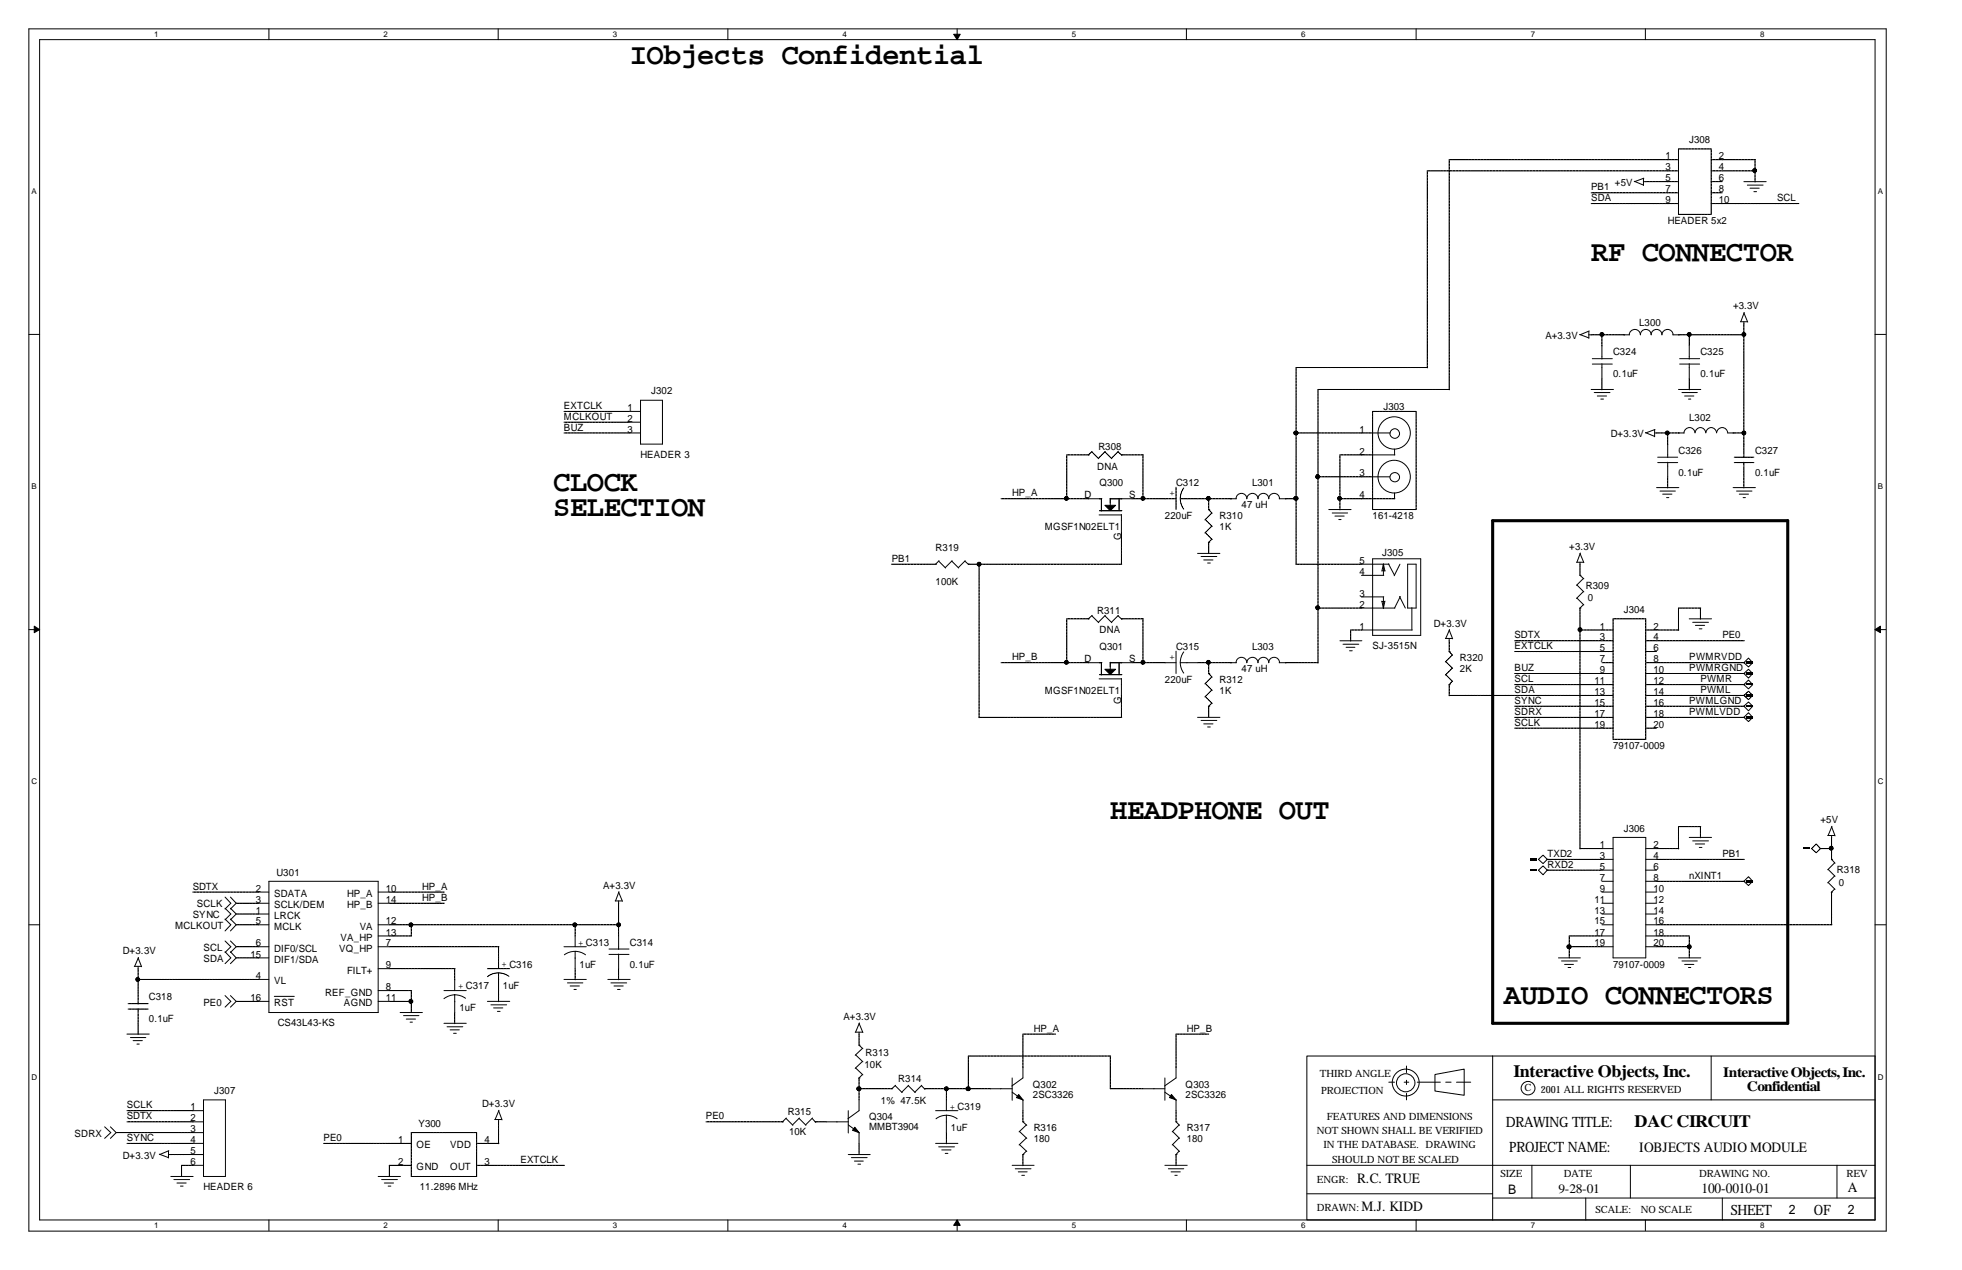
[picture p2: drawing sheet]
<svg xmlns="http://www.w3.org/2000/svg" width="432mm" height="279mm" viewBox="0 0 432 279" stroke-linecap="round" stroke-linejoin="round" font-family="sans-serif">
<g fill="none" stroke="#000" stroke-width=".22">
<path d="M6.3 6.4h408.8v264.4h-408.8zM8.7 8.7h404v259.7h-404zM59.2 6.4v2.3M109.6 6.4v2.3M160.2 6.4v2.3M210.7 6.4v2.3M261.1 6.4v2.3M311.7 6.4v2.3M362.1 6.4v2.3M359.7 39.9l2 .8M361.7 39.3v1.5M361.7 40h.6"/>
<path d="M361.8 39.2l-2.1 .8M383.8 40h4.9M384.6 40.7h3.4M385.1 41.4h2.1M386 42.2h.6M6.3 73.6h2.4M347.6 73.6l2.1 .7M349.7 72.9v1.5M349.7 73.7h.6M349.8 72.8l-2.1 .9M350.4 78.9h4.4M352.6 76v3"/>
<path d="M357.4 73.7h.1M357.4 73.7h1.2M358.6 73.7a1.23 1.23 0 0 1 1.2-1.2 1.23 1.23 0 0 1 1.2 1.2 1.19 1.19 0 0 1 1.2-1.2 1.19 1.19 0 0 1 1.2 1.2 1.19 1.19 0 0 1 1.2-1.2 1.19 1.19 0 0 1 1.2 1.2 1.23 1.23 0 0 1 1.2-1.2 1.23 1.23 0 0 1 1.2 1.2M368.1 73.7h1.3M369.4 73.7h.1M369.7 78.9h4.4M371.8 76v3M383 70.8h1.6M383.8 70.8v.5M383.8 68.8l.8 2.1M383.9 68.7l-.8 2.1M412.7 73.6h2.3"/>
<path d="M138.6 95.2h2.4M138.6 90.5h2.4M138.6 92.9h2.4M141 88.1h4.8v9.6h-4.8zM302.1 95.2h3.9M306.9 98.8v1.3M350.2 85.7h4.9M350.4 80.1h4.4M350.9 86.4h3.4M351.5 87.1h2.1M352.3 87.8h.6M352.6 80v3.2"/>
<path d="M362.1 95.2l2.1 .8M364.2 94.6v1.5M364.2 95.2h.5M364.2 94.5l-2 .7M367 97.7v3M369.4 95.2h.1M369.4 95.2h1.3M369.4 85.7h4.9M369.7 80.1h4.4M370.2 86.4h3.3M370.8 87.1h2M371.6 87.8h.5"/>
<path d="M371.8 80v3.2M373 95.2a1.23 1.23 0 0 0-1.2-1.1 1.23 1.23 0 0 0-1.2 1.1M375.4 95.2a1.19 1.19 0 0 0-1.2-1.1 1.19 1.19 0 0 0-1.2 1.1M377.8 95.2a1.19 1.19 0 0 0-1.2-1.1 1.19 1.19 0 0 0-1.2 1.1M380.2 95.2h1.2M380.2 95.2a1.23 1.23 0 0 0-1.2-1.1 1.23 1.23 0 0 0-1.2 1.1M381.4 95.2h.1M239.5 109.7h3M241.9 113.3h4.9M242 112.4h4.9M242.4 109.7v2.7M244.3 109.6v1.6"/>
<path d="M244.3 109.7h4.9M246.3 109.6v2.8M246.8 113.2v3.7M270.8 109.7h.1M270.8 109.7h1.3M272 109.7a1.19 1.19 0 0 1 1.2-1.2 1.19 1.19 0 0 1 1.2 1.2 1.23 1.23 0 0 1 1.2-1.2 1.23 1.23 0 0 1 1.3 1.2 1.19 1.19 0 0 1 1.1-1.2 1.19 1.19 0 0 1 1.2 1.2 1.19 1.19 0 0 1 1.2-1.2 1.19 1.19 0 0 1 1.2 1.2M281.5 109.7h1.4M282.9 109.7h.1M292.4 112.1h4.9M293.2 112.9h3.4M293.8 113.5h2M294.6 114.3h.5"/>
<path d="M302 104.9h3.9M302.1 100.1h4.9M364.6 107.3h4.9M364.8 101.8h4.4M364.8 100.6h4.4M365.3 108h3.4M365.9 108.7h2.1M366.8 109.5h.5M367 101.7v3.2M381.4 107.3h4.9M382.2 108h3.4M382.8 108.7h2"/>
<path d="M383.6 109.5h.5M6.3 138.5h2.4M205.9 124.1h.1M206.6 123.4l1.5 1.6M206.7 123.4l-.8 .7M209.5 123.4l1.5 1.6M209.5 123.4l-1.5 1.5M212.3 123.4l.9 .8M212.4 123.4l-1.5 1.5M213.1 124.1h.1M239.5 136.1h.1M240.3 135.5l1.5 1.5"/>
<path d="M240.4 135.4l-.9 .7M243.2 135.5l1.5 1.5M243.2 135.4l-1.5 1.5M246 135.5l.9 .7M246.1 135.4l-1.5 1.5M246.8 136.1h.1M263.6 121.8h4.9M264.3 122.4h3.5M264.9 123.2h2.1M265.8 123.9h.6M299.6 133.8h7.4M299.6 131.3h4.9"/>
<path d="M299.6 124.1h6.1M299.6 126.6h4.9M299.6 138.6h11.2M302.1 122.9h10.6v16.9h-10.6zM304.1 132.2l.4 1.6 .3-1.6M304.1 132.3h.6M304.1 125.6l.4-1.5 .3 1.5M304.2 125.6h.6M304.5 124v2.6M304.5 131.3v2.6M305.6 124l1.3 2.6M308 131.2l1.3 2.6"/>
<path d="M308.1 124.1l-1.3 2.6M308.2 131.2l-1.3 2.6M309.8 124.1h1.9v9.7h-1.9zM310.7 133.7v4.9M318.9 138.6l.8 1.9M319 138.5l-.8 2M347 123.7h1.5M347 128.7l1.6 1.5M347 131.6l1.6 1.5M347.7 126.6h.1M347.7 133.8h.1M347.7 123.7v.5"/>
<path d="M347.7 121.8l.9 2M347.7 126.6l.9 .7M347.8 121.7l-.8 2M348.5 127.3l-1.5 1.5M348.5 130.1l-1.5 1.6M348.5 133l-.9 .9M371.8 136.1h4.9M372.5 136.9h3.5M373.1 137.6h2.1M374 138.3h.6M412.7 138.5h2.3M239.5 145.8h3"/>
<path d="M241.9 149.4h4.9M242 148.4h4.9M242.4 145.8v2.7M244.3 145.8h4.9M244.3 145.7v1.5M246.3 145.7v2.7M246.8 149.3v3.7M256.4 145.8h2.4M258.8 143.3v4.9M259.8 145.8l.2 1.4 .5 .9M259.8 145.8h3.8M260.5 143.4l-.5 .9-.2 1.5"/>
<path d="M263.6 157.8h4.9M264.3 158.5h3.5M264.9 159.3h2.1M265.8 159.9h.6M270.8 145.8h.1M270.8 145.8h1.3M272 145.8a1.19 1.19 0 0 1 1.2-1.2 1.19 1.19 0 0 1 1.2 1.2 1.23 1.23 0 0 1 1.2-1.2 1.23 1.23 0 0 1 1.3 1.2 1.19 1.19 0 0 1 1.1-1.2 1.19 1.19 0 0 1 1.2 1.2 1.19 1.19 0 0 1 1.2-1.2 1.19 1.19 0 0 1 1.2 1.2M281.5 145.8h1.4M282.9 145.8h.1M294.9 141h4.8M295.6 141.7h3.4M296.2 142.4h2"/>
<path d="M297 143.2h.6M318.1 140.5h1.5M318.9 140.5v.6M383.8 155.4l1-1 .9 1-.9 1zM383.8 148.2l1-1 .9 1-.9 1zM383.8 155.4h.1M383.8 145.8h.1M383.8 157.8h.1M383.8 148.2h.1M383.8 150.6h.1M384.8 144.8l.9 1-.9 .9-1-.9zM384.8 156.8l.9 1-.9 1-1-1z"/>
<path d="M384.8 149.6l.9 1-.9 1-1-1zM49.5 199.8l1.3 1.3-1.3 1.3M49.5 197.4l1.3 1.3-1.3 1.3M50.7 199.8l1.3 1.3-1.3 1.3M50.7 197.4l1.3 1.3-1.3 1.3M56.8 196.3h2.4M56.8 198.7h2.4M59.2 193.9h24v28.9h-24zM83.2 196.3h2.5M83.2 198.7h2.5M135.4 198.2h1.5M136.1 198.2v.6"/>
<path d="M136.1 196.3l.9 2M136.2 196.2l-.7 2M338.6 189.1l1-1 .9 1-.9 .9zM338.6 191.4l1-.9 .9 .9-.9 1zM340.5 189.1h.1M340.5 191.4h.1M352.6 186.7h2.4M352.6 189.1h2.4M352.6 191.4h2.4M352.6 193.9h2.4M352.6 196.3h2.4M352.6 198.7h2.4"/>
<path d="M355 184.2h7.2v26.5h-7.2zM362.2 186.7h2.4M362.2 189.1h2.4M362.2 191.4h2.4M362.2 193.9h2.4M362.2 196.3h2.4M362.2 198.7h2.4M371.8 184.2h4.9M372.5 185h3.5M373.1 185.7h2.1M374 186.4h.6M383.8 193.9h.1"/>
<path d="M384.8 192.9l.9 1-.9 .9-1-.9zM402.3 183.8h1.5M402.3 191.3l1.6 1.5M402.3 194.1l1.6 1.6M403.1 189.1h.1M403.1 196.3h.1M403.1 183.8v.5M403.1 181.9l.8 2M403.1 189.1l.8 .8M403.2 181.8l-.9 2M403.8 189.8l-1.5 1.5M403.8 192.7l-1.5 1.5"/>
<path d="M403.8 195.6l-.8 .7M6.3 203.5h2.4M29.5 212.6h1.6M30.4 212.6v.6M30.4 210.7l.8 2M30.5 210.7l-.9 1.9M49.5 209.4l1.3 1.3-1.3 1.3M49.5 207l1.3 1.3-1.3 1.2M49.5 202.2l1.3 1.3-1.3 1.3M49.5 219l1.3 1.3-1.3 1.3M50.7 209.4l1.3 1.3-1.3 1.3M50.7 207l1.3 1.3-1.3 1.2"/>
<path d="M50.7 202.2l1.3 1.3-1.3 1.3M50.7 219l1.3 1.3-1.3 1.3M56.8 203.5h2.4M56.8 215.5h2.4M56.8 210.7h2.4M56.8 201.1h2.4M56.8 208.3h2.4M60.4 219.2h4.4M83.2 203.5h2.5M83.2 217.9h2.5M83.2 205.9h2.5M83.2 208.3h2.5"/>
<path d="M83.2 213.1h2.5M97.7 217.9h4.9M100.1 218.9l1 .1 1.3 .6M100.1 218.9l-1 .1-1.4 .7M100.1 215.5v2.4M100.1 218.9v3.9M124.1 215.5h4.9M124.1 208.3h4.9M124.9 216.2h3.4M125.5 216.9h2M126.3 217.7h.5M126.6 209.3l1.4 .3 .9 .5"/>
<path d="M126.6 209.3l-1.5 .3-.9 .5M126.6 205.9v2.4M126.6 209.3v3.8M133.8 215.5h4.9M134 210h4.4M134 208.8h4.4M134.5 216.2h3.4M135.1 216.9h2.1M135.9 217.7h.6M136.1 205.9v3M136.1 209.9v3.2M343 210.7h4.8"/>
<path d="M343.7 211.4h3.4M344.3 212.2h2M345.1 212.9h.6M352.6 203.5h2.4M352.6 201.1h2.4M352.6 205.9h2.4M352.6 208.3h2.4M362.2 203.5h2.4M362.2 201.1h2.4M362.2 205.9h2.4M362.2 208.3h2.4M369.4 210.7h4.9"/>
<path d="M370.2 211.4h3.3M370.8 212.2h2M371.6 212.9h.5M412.7 203.5h2.3M27.9 227.5h5M28.7 228.3h3.4M29.3 228.9h2M30.1 229.7h.5M56.8 220.3h2.4M83.2 220.3h2.5M88.1 222.8h4.9M88.8 223.4h3.4"/>
<path d="M89.4 224.2h2M90.3 224.9h.5M97.7 225.1h4.9M98.4 225.9h3.5M99.1 226.6h2M99.8 227.3h.6M107.3 220.3h4.9M108 221.1h3.5M108.6 221.7h2.1M109.5 222.5h.6M188.2 227.1h1.6M188.3 232.1l1.6 1.5"/>
<path d="M188.3 234.9l1.6 1.6M189.1 230h.1M189.1 237.2h.1M189.1 227.1v.5M189.1 225.1l.8 2.1M189.1 230l.8 .7M189.1 225l-.8 2.1M189.8 230.6l-1.6 1.6M189.8 233.5l-1.6 1.5M189.8 236.4l-.8 .8M196.3 239.5h.1M197 238.8l1.5 1.6"/>
<path d="M197.1 238.8l-.8 .7M199.9 238.8l1.5 1.6M200 238.8l-1.5 1.5M202.8 238.8l.7 .8M202.9 238.8l-1.6 1.5M203.5 239.5h.1M217.9 239.5h4.9M222.8 237.2v4.9M225.1 234.8v2.4l-2.4 1.7M251.5 239.5h4.9M256.4 237.2v4.9M258.8 234.8v2.4l-2.5 1.7"/>
<path d="M287.6 232.3h40.9v36.1h-40.9zM305.6 238.1h1.3M309 238.1h1M309.5 234.5v1.5M309.5 237.7v.9M311.9 238.1h5.1M315.8 236.4l6.4-1.2v5.8l-6.4-1zM318.2 238.1h1.2M320.5 238.1h3.2M328.5 232.3h84.2M376.6 232.3v9.7M23 247.9l1.4 1.3-1.4 1.2"/>
<path d="M24.3 247.9l1.3 1.3-1.3 1.2M35.1 253.9l2 .8M37.1 254h.6M37.1 253.2v1.6M37.2 253.2l-2.1 .8M37.6 258.8h4.9M38.3 259.5h3.4M42.4 256.4h2.4M42.4 251.5h2.4M42.4 254h2.4M42.4 246.8h2.4M42.4 244.3h2.4"/>
<path d="M42.4 249.2h2.4M44.8 242h4.8v16.8h-4.8zM83.2 258.8h4.9M84 259.5h3.5M108.9 246.3h1.5M109.7 246.3v.6M109.7 244.3l.8 2.1M109.8 244.3l-.8 2M172.2 246.8h.1M173 246l1.5 1.6M173.1 246l-.9 .8M175.9 246l1.5 1.6"/>
<path d="M175.9 246l-1.5 1.5M178.7 246l.8 .9M178.8 246l-1.5 1.5M179.4 246.8h.1M181.9 246.8h4.8M186.7 254h4.8M186.7 247.5l2.4 1.8M186.7 244.3v5M187.4 254.7h3.4M188 255.4h2M188.8 256.1h.6M189.1 242v2.3l-2.5 1.8"/>
<path d="M189.1 249.2v2.3M205.9 251.5h4.9M205.9 244.3h4.9M206.6 252.3h3.5M207.3 253h2M208 253.7h.6M208.3 245.4l1 .1 1.4 .6M208.3 245.4l-1 .1-1.3 .6M208.3 242v2.3M208.3 245.4v3.8M222.8 256.4h4.8M222.8 240.3l2.4 1.8"/>
<path d="M223.4 257.1h3.5M224.1 257.8h2M224.4 248.9l1.6 1.5M224.4 251.8l1.6 1.5M224.9 258.6h.6M225.1 246.8h.1M225.1 254h.1M225.1 242v2.3M225.1 246.8l.9 .8M225.9 247.5l-1.6 1.5M225.9 250.4l-1.6 1.5M225.9 253.2l-.9 .9"/>
<path d="M256.4 256.4h4.9M256.4 240.3l2.5 1.8M257.1 257.1h3.4M257.7 257.8h2.1M258.1 248.9l1.5 1.5M258.1 251.8l1.5 1.5M258.6 258.6h.5M258.8 246.8h.1M258.8 254h.1M258.8 242v2.3M258.8 246.8l.8 .8M259.5 247.5l-1.5 1.5"/>
<path d="M259.5 250.4l-1.5 1.5M259.5 253.2l-.8 .9M287.6 256.4h125.1M309.5 240.5v1.5M328.5 242h84.2M337.1 256.4v7.2M358.8 256.4v7.2M404.3 256.4v7.2M38.9 260.3h2.1M39.7 260.9h.6M59.2 268.4v2.4M84.6 260.3h2"/>
<path d="M85.4 260.9h.6M109.6 268.4v2.4M160.2 268.4v2.4M210.7 268.4v2.4M261.1 268.4v2.4M287.6 262.6h40.9M311.7 268.4v2.4M328.5 263.6h84.2M349 263.6v4.8M362.1 268.4v2.4M379.1 263.6v4.8"/>
<circle cx="306.8" cy="95.2" r="3.6"/>
<circle cx="307" cy="95.4" r="1.05"/>
<circle cx="306.8" cy="104.9" r="3.6"/>
<circle cx="307" cy="105" r="1.04"/>
<circle cx="309.4" cy="238.2" r="2.96"/>
<circle cx="309.4" cy="238.2" r="2"/>
<circle cx="336.3" cy="239.4" r="1.5"/>
</g>
<g fill="#000" stroke="#000" stroke-width=".22">
<path d="M209.9 7.5h1.4l-.6 1.2z" fill-rule="evenodd"/>
<path d="M243.2 111.2h2.3l-1.2 1.2z" fill-rule="evenodd"/>
<path d="M7.5 137.8l1.2 .7-1.2 .7z" fill-rule="evenodd"/>
<path d="M412.7 138.5l1.2-.7v1.4z" fill-rule="evenodd"/>
<path d="M243.2 147.2h2.3l-1.2 1.2z" fill-rule="evenodd"/>
<path d="M188.1 248l1 1.2-1.5-.5z" fill-rule="evenodd"/>
<path d="M224.2 240.8l.9 1.2-1.4-.5z" fill-rule="evenodd"/>
<path d="M257.8 240.8l1 1.2-1.4-.5z" fill-rule="evenodd"/>
<path d="M210.7 268.4l.6 1.2h-1.4z" fill-rule="evenodd"/>
</g>
<path d="M328.5 114.6h64.9v110.5h-64.9z" fill="none" stroke="#000" stroke-width=".68"/>
<path d="M384.3 155.2h1.4v.4h-1.4zM384.3 145.5h1.4v.5h-1.4zM384.3 157.6h1.4v.5h-1.4zM384.3 147.9h1.4v.5h-1.4zM384.3 150.4h1.4v.4h-1.4zM384.3 152.7h1.4v.5h-1.4zM336.7 188.8h1.5v.5h-1.5zM336.7 191.3h1.5v.4h-1.5zM384.3 193.6h1.4v.5h-1.4zM396.8 186.4h1.5v.5h-1.5z" fill="#000"/>
<g fill="none" stroke="#000" stroke-width=".22" stroke-dasharray=".3 .1 .1 .1 .1 .1">
<path d="M314.1 37.6v43.3M314.1 37.6h53M318.9 35.1v50.7M318.9 35.1h48.2M362.2 40h4.9M367 35.1h2.4M367 37.6h2.4M367 40h2.4M369.4 32.8h7.2M376.6 32.8v14.4M379.1 35.1h-2.5M379.1 37.6h-2.5"/>
<path d="M379.1 40h-2.5M379.1 37.6h7.2M379.1 35.1h7.2M386.2 37.6v2.4M386.2 35.1v2.6M350.2 44.8h16.9M350.2 42.4h16.9M367 42.4h2.4M367 44.8h2.4M369.4 47.2v-14.4M376.6 47.2h-7.2M379.1 42.4h-2.5"/>
<path d="M379.1 44.8h-2.5M379.1 44.8h16.8M350.2 73.7h2.4M352.6 73.7v2.4M352.6 73.7h4.9M369.4 73.7h2.5M371.8 76v-2.4M371.8 73.7h12.1M383.8 71.2v2.5M383.8 73.7v21.6M124.1 90.5h14.6M124.1 92.9h14.6"/>
<path d="M124.1 95.2h14.6M240.3 99.4l1.5 1.5M243.2 99.4l1.5 1.5M246 99.4l.9 .8M285.2 95.2h14.5M285.2 80.9v14.4M285.2 80.9h29M285.2 95.2v14.6M290.1 85.7v19.3M290.1 85.7h28.9M299.6 95.2h2.5M302.1 90.5h9.6"/>
<path d="M311.7 90.5v21.6M352.6 83.2v2.6M364.6 95.2h2.5M367 95.2v2.6M367 95.2h2.5M371.8 83.2v2.6M381.4 95.2h2.5M383.8 97.7v2.4M383.8 95.2v2.6M220.3 109.7h14.6M234.8 100.1h4.8M234.8 109.7h4.8"/>
<path d="M234.8 100.1v9.7M239.5 100.1l.9-.8M239.5 100.1h.1M241.7 100.8l1.5-1.5M244.6 100.8l1.5-1.5M246.8 100.1h.1M246.8 100.1h4.8M246.8 116.9v7.3M249.2 109.7h2.4M251.5 109.7h5M251.5 100.1v9.7M256.4 109.7h2.4"/>
<path d="M258.8 112.1v-4.9M259.8 109.7h1.5M259.8 109.7l.2 1.4 .5 .9M260.5 107.4l-.5 .8-.2 1.5M263.6 109.7h-2.4M263.6 109.7h2.5M265.3 114.3l1.5 1.5M265.3 117.2l1.5 1.5M266 112.1l.8 .8M266 112.1h.1M266 119.3h.1M266 119.3v2.5"/>
<path d="M266 109.7v2.5M266 109.7h4.9M266.7 112.9l-1.5 1.5M266.7 115.7l-1.5 1.6M266.7 118.6l-.8 .8M282.9 109.7h2.4M285.2 109.7v14.5M290.1 104.9h9.6M290.1 104.9v29M294.9 109.7h4.8M294.9 109.7v2.5M294.9 100.1h4.8"/>
<path d="M294.9 100.1v9.7M299.6 100.1h2.5M299.6 104.9h2.5M299.6 109.7h2.5M302.1 112.1v-21.6M302.1 109.7h4.9M306.9 109.7v-1.2M311.7 112.1h-9.6M367 104.9v2.5M381.7 101.8h4.4M381.7 100.6h4.4M383.8 100.1v.6"/>
<path d="M383.8 102.5v-.8M383.8 104.9v-2.4M383.8 104.9v2.5M205.9 124.1h-9.7M213.1 124.1h2.5M215.5 124.1h31.4M215.5 124.1v33.8M234.8 136.1v9.8M234.8 136.1h4.8M246.8 136.1h4.8M251.5 136.1v9.8M285.2 124.1h14.5"/>
<path d="M290.1 133.8h9.6M290.1 133.8v12.1M297.3 138.6h2.4M297.3 138.6v2.5M347.7 138.6h4.9M347.7 124.1v2.6M347.7 133.8v4.9M347.7 138.6v48.2M352.6 138.6h2.4M355 136.1h7.2M362.2 136.1v26.5M364.6 138.6h-2.4"/>
<path d="M364.6 138.6h4.9M369.4 133.8v4.9M369.4 133.8h4.9M374.2 133.8v2.4M215.5 157.8h31.4M220.3 145.8h14.6M234.8 145.8h4.8M246.8 157.8v-4.9M249.2 145.8h2.4M251.5 145.8h5M263.6 145.8h2.5M265.3 150.4l1.5 1.5"/>
<path d="M265.3 153.2l1.5 1.6M266 148.2l.8 .8M266 148.2h.1M266 155.4h.1M266 155.4v2.5M266 145.8v2.5M266 145.8h4.9M266.7 148.9l-1.5 1.6M266.7 151.8l-1.5 1.5M266.7 154.7l-.8 .7M282.9 145.8h7.3M318.2 145.5l1.5 1.6"/>
<path d="M318.2 148.4l1.5 1.5M318.9 143.3l.8 .9M318.9 143.3h.1M318.9 150.6h.1M318.9 153h33.7M318.9 150.6v2.5M318.9 141v2.4M319.6 144.1l-1.5 1.5M319.6 147l-1.5 1.5M319.6 149.9l-.7 .8M333.3 157.8h19.3M333.3 141h19.3"/>
<path d="M333.3 155.4h19.3M333.3 148.2h19.3M333.3 150.6h19.3M333.3 143.3h19.3M352.6 141h2.4M352.6 143.3h2.4M352.6 145.8h2.4M352.6 148.2h2.4M352.6 150.6h2.4M352.6 153h2.4M352.6 155.4h2.4M352.6 157.8h2.4"/>
<path d="M364.6 141h-2.4M364.6 143.3h-2.4M364.6 145.8h-2.4M364.6 148.2h-2.4M364.6 150.6h-2.4M364.6 153h-2.4M364.6 155.4h-2.4M364.6 157.8h-2.4M364.6 141h19.3M364.6 145.8h19.3M364.6 148.2h19.3M364.6 150.6h19.3"/>
<path d="M364.6 153h19.3M364.6 157.8h19.3M364.6 155.4h19.3M383.8 153l1-.9 .9 .9-.9 .9zM383.8 153h.1M333.3 160.2h19.3M352.6 160.2h2.4M355 162.6v-26.5M362.2 162.6h-7.2M364.6 160.2h-2.4M42.4 196.3h14.5M52 198.7h4.9"/>
<path d="M85.7 196.3h12.1M85.7 198.7h12.1M136.1 198.7v4.8M347.7 186.7h4.9M352.6 189.1h-12.2M352.6 191.4h-12.2M364.6 186.7h4.9M364.6 189.1h19.3M364.6 193.9h19.3M369.4 181.9v4.9M369.4 181.9h4.9M374.2 181.9v2.4"/>
<path d="M399.7 185.7l.9 1-.9 .9-1-.9zM400.6 186.7h.1M400.6 186.7h2.6M403.1 196.3v7.2M403.1 186.7v2.4M403.1 184.2v2.6M30.4 217.9v2.4M30.4 215.5v2.5M30.4 215.5h26.5M30.4 213.1v2.5M52 201.1h4.9M52 203.5h4.9"/>
<path d="M52 208.3h4.9M52 210.7h4.9M85.7 213.1h14.5M85.7 205.9h4.9M85.7 208.3h24.1M85.7 217.9h4.9M85.7 203.5h4.9M90.5 217.9v2.5M90.5 203.5h36.2M90.5 203.5v2.5M100.1 213.1v2.5M107.3 213.1h4.9"/>
<path d="M109.7 214v1.6M109.7 214l-1.5 .3-.9 .6M109.7 210.7v2.4M109.7 217.9v-2.4M109.7 217.9v2.5M109.7 208.3v2.5M112 214.8l-.9-.5-1.4-.3M126.6 213.1v2.5M126.6 203.5v2.5M126.6 203.5h9.6M136.1 203.5v2.5M136.1 213.1v2.5"/>
<path d="M345.4 208.3v2.5M345.4 205.9h7.2M345.4 205.9v2.5M345.4 208.3h7.2M364.6 205.9h7.3M364.6 208.3h7.3M364.6 203.5h38.6M371.8 205.9v2.5M371.8 208.3v2.5M28.2 222h4.4M28.2 220.8h4.4M30.4 220.3v.6"/>
<path d="M30.4 222.8v-.9M30.4 225.1v-2.3M30.4 225.1v2.5M52 220.3h4.9M85.7 220.3h4.9M90.5 220.3v2.5M100.1 222.8v2.4M189.1 239.5h7.2M189.1 239.5v2.6M189.1 227.5v2.5M189.1 237.2v2.4M203.5 239.5h4.9"/>
<path d="M208.3 239.5h4.9M208.3 239.5v2.6M213.1 232.3h31.3M213.1 232.3v7.3M213.1 239.5h4.9M225.1 227.5h7.3M225.1 227.5v7.4M244.3 239.5h7.3M244.3 232.3v7.3M258.8 227.5h7.3M258.8 227.5v7.4M25.6 249.2h16.9"/>
<path d="M27.9 246.8h14.6M27.9 244.3h14.6M27.9 251.5h14.6M37.6 254h4.9M40 256.4h2.5M40 256.4v2.5M71.2 251.5h16.9M85.7 256.4h2.4M85.7 256.4v2.5M88.1 251.5h2.4M88.1 256.4h2.4M90.5 249.2h14.4"/>
<path d="M90.5 258.8v-9.6M104.9 249.2v9.6M104.9 258.8h-14.4M107.3 256.4h-2.4M107.3 251.5h-2.4M107.3 251.5h2.5M107.3 256.4h16.9M109.7 246.8v4.8M155.4 246.8h16.9M179.4 246.8h2.5M189.1 251.5v2.6M208.3 249.2v2.4"/>
<path d="M225.1 244.3v2.6M225.1 254v2.5M258.8 244.3v2.6M258.8 254v2.5"/>
</g>
<g fill="#000" stroke="#000" stroke-width=".22" stroke-dasharray=".3 .1 .1 .1 .1 .1">
<circle cx="386.2" cy="37.5" r=".43"/>
<circle cx="352.5" cy="73.6" r=".43"/>
<circle cx="371.8" cy="73.6" r=".43"/>
<circle cx="383.8" cy="73.6" r=".43"/>
<circle cx="285.2" cy="95.2" r=".45"/>
<circle cx="366.9" cy="95.3" r=".43"/>
<circle cx="383.8" cy="95.2" r=".43"/>
<circle cx="234.7" cy="109.6" r=".43"/>
<circle cx="251.5" cy="109.6" r=".43"/>
<circle cx="265.9" cy="109.6" r=".43"/>
<circle cx="285.2" cy="109.6" r=".45"/>
<circle cx="290" cy="104.9" r=".45"/>
<circle cx="294.8" cy="109.6" r=".43"/>
<circle cx="215.5" cy="124.1" r=".43"/>
<circle cx="290" cy="133.7" r=".43"/>
<circle cx="347.7" cy="138.5" r=".43"/>
<circle cx="234.7" cy="145.7" r=".43"/>
<circle cx="251.5" cy="145.7" r=".43"/>
<circle cx="265.9" cy="145.7" r=".43"/>
<circle cx="403" cy="186.6" r=".43"/>
<circle cx="30.3" cy="215.5" r=".43"/>
<circle cx="90.4" cy="203.5" r=".43"/>
<circle cx="126.5" cy="203.5" r=".43"/>
<circle cx="136.1" cy="203.5" r=".43"/>
<circle cx="345.3" cy="208.3" r=".45"/>
<circle cx="371.8" cy="208.3" r=".43"/>
<circle cx="90.4" cy="220.3" r=".43"/>
<circle cx="189" cy="239.5" r=".45"/>
<circle cx="208.3" cy="239.5" r=".43"/>
<circle cx="213.1" cy="239.5" r=".45"/>
</g>
<g font-size="6.5">
<text x="138.6" y="14.1">IObjects Confidential</text>
<text x="350.2" y="57.4">RF CONNECTOR</text>
<text x="121.7" y="107.9">CLOCK</text>
<text x="121.7" y="113.5">SELECTION</text>
<text x="244.3" y="180.1">HEADPHONE OUT</text>
<text x="331" y="220.9">AUDIO CONNECTORS</text>
</g>
<g font-size="3.8">
<text x="333.1" y="236.9">Interactive Objects, Inc.</text>
<text x="359.7" y="247.9">DACCIRCUIT</text>
</g>
<g font-size="3.1">
<text x="379.2" y="236.9">Interactive Objects, Inc.</text>
<text x="384.5" y="240.1">Confidential</text>
<text x="331.4" y="248">DRAWING TITLE:</text>
<text x="332.1" y="253.5">PROJECT NAME:</text>
<text x="360.8" y="253.4">IOBJECTS AUDIO MODULE</text>
<text x="298.7" y="260.3">R.C. TRUE</text>
<text x="374.5" y="262.6">100-0010-01</text>
<text x="406.7" y="262.3">A</text>
<text x="299.6" y="266.4">M.J. KIDD</text>
<text x="380.9" y="267.2">SHEET</text>
<text x="399.2" y="267.2">OF</text>
</g>
<g font-size="2.9">
<text x="331.9" y="262.7">B</text>
<text x="343" y="262.4">9-28-01</text>
<text x="393.7" y="267">2</text>
<text x="406.7" y="267">2</text>
</g>
<g font-size="2.2">
<text x="366.5" y="35.1">1</text>
<text x="371.8" y="31.5">J308</text>
<text x="378.3" y="35.1">2</text>
<text x="350.2" y="41.8">PB1</text>
<text x="355.4" y="40.9">+5V</text>
<text x="366.5" y="37.5">3</text>
<text x="366.5" y="39.9">5</text>
<text x="378.3" y="37.5">4</text>
<text x="378.3" y="39.9">6</text>
<text x="350.2" y="44.3">SDA</text>
<text x="366.5" y="42.3">7</text>
<text x="366.5" y="44.7">9</text>
<text x="378.3" y="42.3">8</text>
<text x="378.3" y="44.7">10</text>
<text x="391.1" y="44.3">SCL</text>
<text x="367" y="49.3">HEADER 5x2</text>
<text x="360.8" y="71.7">L300</text>
<text x="381.4" y="68.1">+3.3V</text>
<text x="340.1" y="74.6">A+3.3V</text>
<text x="355" y="78.1">C324</text>
<text x="355" y="83">0.1uF</text>
<text x="374.2" y="78.1">C325</text>
<text x="374.2" y="83">0.1uF</text>
<text x="124.1" y="89.9">EXTCLK</text>
<text x="143.3" y="86.8">J302</text>
<text x="124.1" y="92.4">MCLKOUT</text>
<text x="124.1" y="94.7">BUZ</text>
<text x="138.1" y="90.4">1</text>
<text x="138.1" y="92.8">2</text>
<text x="138.1" y="95.2">3</text>
<text x="299.2" y="95.2">1</text>
<text x="304.5" y="90.2">J303</text>
<text x="371.8" y="92.6">L302</text>
<text x="141" y="100.8">HEADER 3</text>
<text x="241.7" y="99.1">R308</text>
<text x="299.2" y="100">2</text>
<text x="354.5" y="96.2">D+3.3V</text>
<text x="369.4" y="99.8">C326</text>
<text x="386.2" y="99.8">C327</text>
<text x="241.5" y="103.4">DNA</text>
<text x="242" y="107">Q300</text>
<text x="258.8" y="107">C312</text>
<text x="275.6" y="107">L301</text>
<text x="299.2" y="104.8">3</text>
<text x="369.4" y="104.6">0.1uF</text>
<text x="386.2" y="104.6">0.1uF</text>
<text x="222.8" y="109.2">HP_A</text>
<text x="238.7" y="109.6">D</text>
<text x="248.5" y="109.6">S</text>
<text x="258.6" y="109.2" transform="rotate(-90 258.6 109.2)">+</text>
<text x="273.2" y="111.8">47 uH</text>
<text x="299.2" y="109.6">4</text>
<text x="230" y="116.7">MGSF1N02ELT1</text>
<text x="246.7" y="118.8" transform="rotate(-90 246.7 118.8)">G</text>
<text x="256.4" y="114.2">220uF</text>
<text x="268.4" y="114.2">R310</text>
<text x="268.4" y="116.7">1K</text>
<text x="302.1" y="114.2">161-4218</text>
<text x="196.3" y="123.6">PB1</text>
<text x="205.9" y="121.2">R319</text>
<text x="299.2" y="124">5</text>
<text x="304.2" y="122.4">J305</text>
<text x="345.4" y="121">+3.3V</text>
<text x="205.9" y="128.7">100K</text>
<text x="299.2" y="126.5">4</text>
<text x="299.2" y="131.2">3</text>
<text x="349" y="129.6">R309</text>
<text x="241.5" y="135.1">R311</text>
<text x="299.2" y="133.7">2</text>
<text x="315.6" y="137.8">D+3.3V</text>
<text x="349.4" y="132.2">0</text>
<text x="357.4" y="134.9">J304</text>
<text x="242" y="143.1">Q301</text>
<text x="242" y="139.3">DNA</text>
<text x="258.8" y="143.1">C315</text>
<text x="275.6" y="143.1">L303</text>
<text x="299.2" y="138.5">1</text>
<text x="302.1" y="142.8">SJ-3515N</text>
<text x="333.3" y="140.5">SDTX</text>
<text x="333.3" y="142.8">EXTCLK</text>
<text x="352.1" y="138.5">1</text>
<text x="352.1" y="140.9">3</text>
<text x="352.1" y="143.3">5</text>
<text x="363.9" y="138.5">2</text>
<text x="363.9" y="140.9">4</text>
<text x="363.9" y="143.3">6</text>
<text x="379.1" y="140.5">PE0</text>
<text x="222.8" y="145.3">HP_B</text>
<text x="238.7" y="145.7">D</text>
<text x="248.5" y="145.7">S</text>
<text x="258.6" y="145.3" transform="rotate(-90 258.6 145.3)">+</text>
<text x="273.2" y="147.9">47 uH</text>
<text x="321.3" y="145.5">R320</text>
<text x="321.3" y="147.9">2K</text>
<text x="333.3" y="147.7">BUZ</text>
<text x="352.1" y="145.7">7</text>
<text x="352.1" y="148.1">9</text>
<text x="363.9" y="145.7">8</text>
<text x="363.9" y="148.1">10</text>
<text x="371.8" y="145.3">PWMRVDD</text>
<text x="371.8" y="147.7">PWMRGND</text>
<text x="230" y="152.7">MGSF1N02ELT1</text>
<text x="246.7" y="154.9" transform="rotate(-90 246.7 154.9)">G</text>
<text x="256.4" y="150.3">220uF</text>
<text x="268.4" y="150.3">R312</text>
<text x="268.4" y="152.7">1K</text>
<text x="333.3" y="154.9">SYNC</text>
<text x="333.3" y="152.5">SDA</text>
<text x="333.3" y="150">SCL</text>
<text x="350.9" y="150.5">11</text>
<text x="350.9" y="152.9">13</text>
<text x="350.9" y="155.3">15</text>
<text x="363.9" y="150.5">12</text>
<text x="363.9" y="152.9">14</text>
<text x="363.9" y="155.3">16</text>
<text x="371.8" y="154.9">PWMLGND</text>
<text x="374.2" y="150">PWMR</text>
<text x="374.2" y="152.5">PWML</text>
<text x="333.3" y="159.7">SCLK</text>
<text x="333.3" y="157.3">SDRX</text>
<text x="350.9" y="157.7">17</text>
<text x="350.9" y="160.1">19</text>
<text x="363.9" y="157.7">18</text>
<text x="363.9" y="160.1">20</text>
<text x="371.8" y="157.3">PWMLVDD</text>
<text x="355" y="164.8">79107-0009</text>
<text x="357.4" y="183">J306</text>
<text x="400.6" y="181.1">+5V</text>
<text x="340.5" y="188.6">TXD2</text>
<text x="340.5" y="190.9">RXD2</text>
<text x="352.1" y="186.6">1</text>
<text x="352.1" y="189">3</text>
<text x="352.1" y="191.3">5</text>
<text x="363.9" y="186.6">2</text>
<text x="363.9" y="189">4</text>
<text x="363.9" y="191.3">6</text>
<text x="379.1" y="188.6">PB1</text>
<text x="42.4" y="195.7">SDTX</text>
<text x="56.3" y="196.2">2</text>
<text x="60.4" y="197.4">SDATA</text>
<text x="60.9" y="192.6">U301</text>
<text x="76.4" y="197.4">HP_A</text>
<text x="84.9" y="196.2">10</text>
<text x="92.9" y="195.7">HP_A</text>
<text x="132.8" y="195.5">A+3.3V</text>
<text x="352.1" y="193.8">7</text>
<text x="352.1" y="196.2">9</text>
<text x="363.9" y="193.8">8</text>
<text x="363.9" y="196.2">10</text>
<text x="371.8" y="193.4">nXINT1</text>
<text x="404.3" y="192.1">R318</text>
<text x="404.7" y="194.8">0</text>
<text x="42.4" y="202">SYNC</text>
<text x="43.3" y="199.6">SCLK</text>
<text x="56.3" y="201">1</text>
<text x="56.3" y="198.6">3</text>
<text x="56.3" y="203.4">5</text>
<text x="60.4" y="202.2">LRCK</text>
<text x="60.4" y="199.8">SCLK/DEM</text>
<text x="76.4" y="199.8">HP_B</text>
<text x="84.9" y="198.6">14</text>
<text x="84.9" y="203.4">12</text>
<text x="92.9" y="198.1">HP_B</text>
<text x="350.9" y="198.6">11</text>
<text x="350.9" y="201">13</text>
<text x="350.9" y="203.4">15</text>
<text x="363.9" y="198.6">12</text>
<text x="363.9" y="201">14</text>
<text x="363.9" y="203.4">16</text>
<text x="27" y="210">D+3.3V</text>
<text x="38.5" y="204.4">MCLKOUT</text>
<text x="44.8" y="209.2">SCL</text>
<text x="56.3" y="208.2">6</text>
<text x="60.4" y="209.4">DIF0/SCL</text>
<text x="60.4" y="204.6">MCLK</text>
<text x="74.7" y="209.4">VQ_HP</text>
<text x="74.9" y="207">VA_HP</text>
<text x="79.2" y="204.6">VA</text>
<text x="84.9" y="205.8">13</text>
<text x="84.9" y="208.2">7</text>
<text x="127.3" y="208">+ C313</text>
<text x="138.6" y="208">C314</text>
<text x="350.9" y="205.8">17</text>
<text x="350.9" y="208.2">19</text>
<text x="363.9" y="205.8">18</text>
<text x="363.9" y="208.2">20</text>
<text x="44.8" y="211.6">SDA</text>
<text x="55.1" y="210.7">15</text>
<text x="56.3" y="215.4">4</text>
<text x="60.4" y="211.8">DIF1/SDA</text>
<text x="76.4" y="214.2">FILT+</text>
<text x="84.9" y="213">9</text>
<text x="110.4" y="212.8">+ C316</text>
<text x="127.5" y="212.9">1uF</text>
<text x="138.6" y="212.9">0.1uF</text>
<text x="355" y="212.9">79107-0009</text>
<text x="32.8" y="220">C318</text>
<text x="44.8" y="221.2">PE0</text>
<text x="55.1" y="220.2">16</text>
<text x="60.4" y="216.6">VL</text>
<text x="60.4" y="221.4">RST</text>
<text x="71.5" y="219">REF_GND</text>
<text x="75.7" y="221.4">AGND</text>
<text x="84.9" y="217.8">8</text>
<text x="84.9" y="220.2">11</text>
<text x="100.8" y="217.6">+ C317</text>
<text x="110.7" y="217.6">1uF</text>
<text x="32.8" y="224.9">0.1uF</text>
<text x="61.1" y="225.8">CS43L43-KS</text>
<text x="101.1" y="222.4">1uF</text>
<text x="185.7" y="224.4">A+3.3V</text>
<text x="227.5" y="227">HP_A</text>
<text x="261.2" y="227">HP_B</text>
<text x="190.5" y="232.3">R313</text>
<text x="190.2" y="234.9">10K</text>
<text x="197.7" y="238.1">R314</text>
<text x="227.3" y="239.3">Q302</text>
<text x="260.9" y="239.3">Q303</text>
<text x="290.5" y="237">THIRD ANGLE</text>
<text x="27.9" y="243.8">SCLK</text>
<text x="41.9" y="244.3">1</text>
<text x="47.2" y="240.7">J307</text>
<text x="106.1" y="243.6">D+3.3V</text>
<text x="173.4" y="245.3">R315</text>
<text x="193.9" y="242.9">1% 47.5K</text>
<text x="209" y="244.1">+ C319</text>
<text x="227.3" y="241.5">2SC3326</text>
<text x="260.9" y="241.5">2SC3326</text>
<text x="290.7" y="240.6">PROJECTION</text>
<text x="335.5" y="240.1">C</text>
<text x="339.1" y="240.4">2001 ALL RIGHTS RESERVED</text>
<text x="16.4" y="250.1">SDRX</text>
<text x="27.9" y="246.2">SDTX</text>
<text x="27.9" y="251">SYNC</text>
<text x="41.9" y="246.7">2</text>
<text x="41.9" y="249.1">3</text>
<text x="41.9" y="251.5">4</text>
<text x="71.2" y="251">PE0</text>
<text x="87.6" y="251.5">1</text>
<text x="92.1" y="247.9">Y300</text>
<text x="106.6" y="251.5">4</text>
<text x="155.4" y="246.2">PE0</text>
<text x="173.7" y="249.6">10K</text>
<text x="191.3" y="246.5">Q304</text>
<text x="191.3" y="248.7">MMBT3904</text>
<text x="209.3" y="248.9">1uF</text>
<text x="227.5" y="248.9">R316</text>
<text x="227.5" y="251.3">180</text>
<text x="261.2" y="248.9">R317</text>
<text x="261.2" y="251.3">180</text>
<text x="289.8" y="249.5">NOT SHOWN SHALL BE VERIFIED</text>
<text x="292" y="246.4">FEATURES AND DIMENSIONS</text>
<text x="27" y="254.9">D+3.3V</text>
<text x="41.9" y="253.9">5</text>
<text x="41.9" y="256.3">6</text>
<text x="87.6" y="256.3">2</text>
<text x="91.7" y="252.6">OE</text>
<text x="91.7" y="257.5">GND</text>
<text x="99.1" y="257.5">OUT</text>
<text x="99.1" y="252.6">VDD</text>
<text x="106.6" y="256.3">3</text>
<text x="114.6" y="255.9">EXTCLK</text>
<text x="291.3" y="252.6">IN THE DATABASE. DRAWING</text>
<text x="293.2" y="255.8">SHOULD NOT BE SCALED</text>
<text x="44.8" y="261.9">HEADER 6</text>
<text x="92.4" y="261.9">11.2896 MHz</text>
<text x="289.8" y="260.3">ENGR:</text>
<text x="330.2" y="258.9">SIZE</text>
<text x="344.2" y="258.9">DATE</text>
<text x="374" y="258.9">DRAWING NO.</text>
<text x="406.4" y="258.9">REV</text>
<text x="289.8" y="266.4">DRAWN:</text>
<text x="351.1" y="266.9">SCALE:</text>
<text x="361.1" y="266.9">NO SCALE</text>
</g>
<g font-size="1.7">
<text x="34" y="8.2">1</text>
<text x="84.4" y="8.2">2</text>
<text x="134.9" y="8.2">3</text>
<text x="185.4" y="8.2">4</text>
<text x="235.9" y="8.2">5</text>
<text x="286.3" y="8.2">6</text>
<text x="336.9" y="8.2">7</text>
<text x="387.3" y="8.2">8</text>
<text x="6.9" y="42.8">A</text>
<text x="413.3" y="42.8">A</text>
<text x="6.9" y="107.6">B</text>
<text x="413.3" y="107.6">B</text>
<text x="6.9" y="172.6">C</text>
<text x="413.3" y="172.6">C</text>
<text x="6.9" y="237.5">D</text>
<text x="413.3" y="237.5">D</text>
<text x="34" y="270.3">1</text>
<text x="84.4" y="270.3">2</text>
<text x="134.9" y="270.3">3</text>
<text x="185.4" y="270.3">4</text>
<text x="235.9" y="270.3">5</text>
<text x="286.3" y="270.3">6</text>
<text x="336.9" y="270.3">7</text>
<text x="387.3" y="270.3">8</text>
</g>
</svg>
